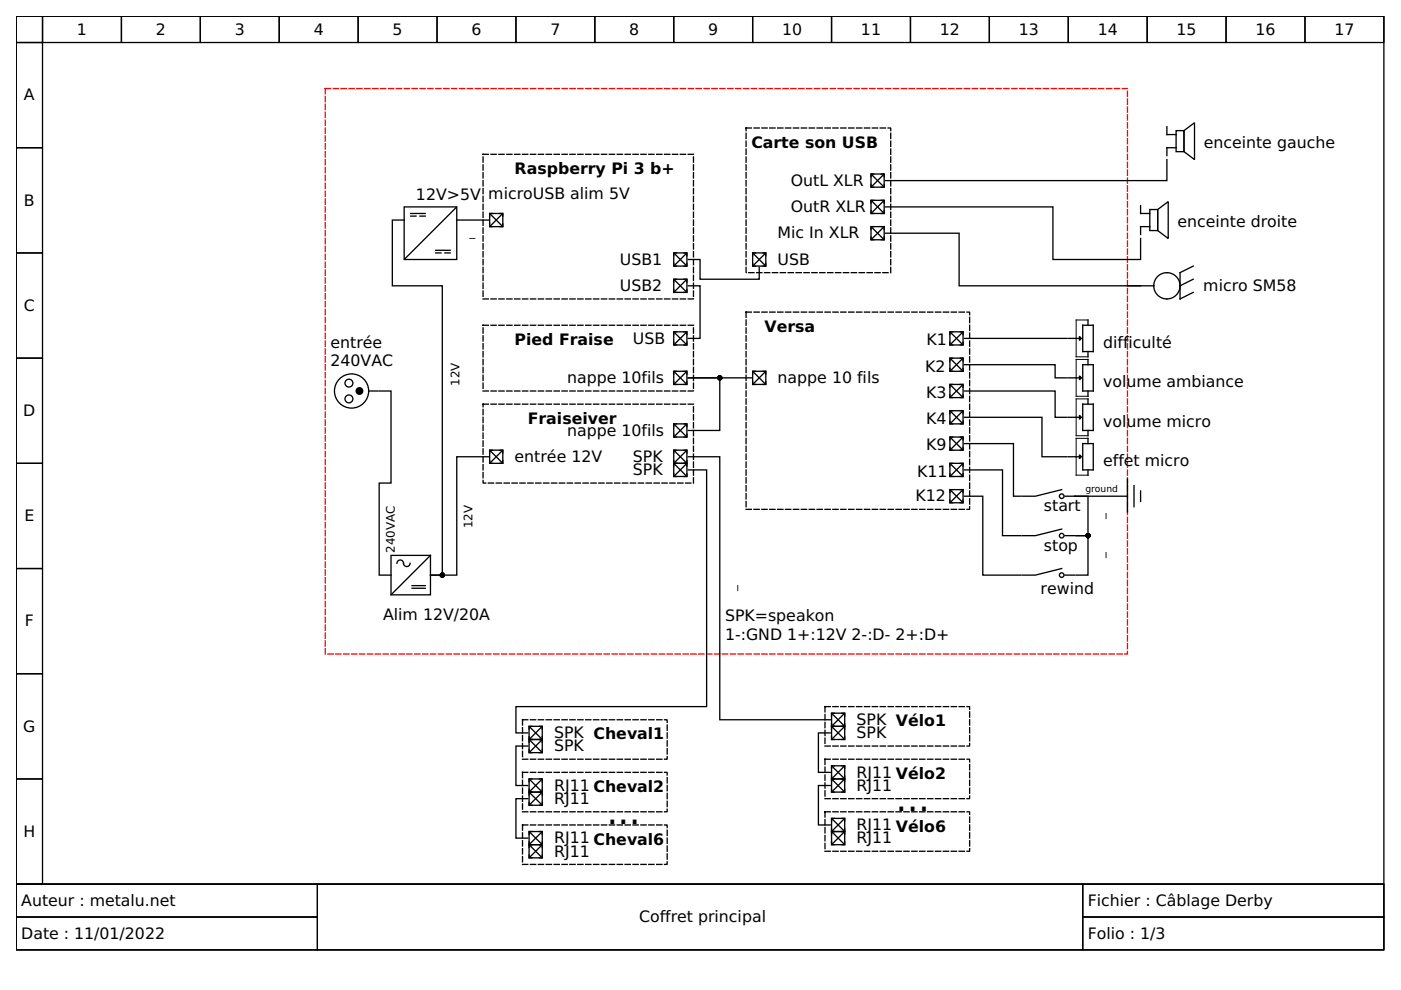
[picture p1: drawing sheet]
<svg xmlns="http://www.w3.org/2000/svg" width="297mm" height="210mm" viewBox="0 0 297 210" stroke-linecap="round" stroke-linejoin="round" font-family="sans-serif">
<g fill="none" stroke="#000" stroke-width=".28">
<path d="M3.4 3.4h290v184.1h-290zM3.4 3.4h5.6v5.6h-5.6zM3.4 9h5.6v22.3h-5.6zM9 3.4h16.7v5.6h-16.7zM25.7 3.4h16.8v5.6h-16.8zM42.5 3.4h16.7v5.6h-16.7zM59.2 3.4h16.7v5.6h-16.7zM75.9 3.4h16.8v5.6h-16.8zM92.7 3.4h16.7v5.6h-16.7zM109.4 3.4h16.7v5.6h-16.7zM126.1 3.4h16.7v5.6h-16.7zM142.8 3.4h16.8v5.6h-16.8z"/>
<path d="M159.6 3.4h16.7v5.6h-16.7zM176.3 3.4h16.7v5.6h-16.7zM193 3.4h16.8v5.6h-16.8zM209.8 3.4h16.7v5.6h-16.7zM226.5 3.4h16.7v5.6h-16.7zM243.2 3.4h16.8v5.6h-16.8zM260 3.4h16.7v5.6h-16.7zM276.7 3.4h16.7v5.6h-16.7zM3.4 31.3h5.6v22.3h-5.6zM184.7 36.9h2.8v2.8h-2.8zM184.7 39.1v.6h.6M184.8 37l2.6 2.6"/>
<path d="M185.3 36.9h-.6v.6M186.9 36.9h.6v.6M187.4 37l-2.6 2.6M187.5 39.1v.6h-.6M247.4 33.8v4.5h-59.7M247.4 26.9v1.6h2M249.4 27.7h1.6v4.5h-1.6zM249.4 31.3h-2v1.7M251 27.7l2.3-1.7v7.8l-2.3-1.6zM3.4 53.6h5.6v22.3h-5.6zM85.7 46.7h-2.5v13.9h10.6v61.3h-2.5h5.5v-25.1h6.7M85.7 43.9h11.1v11.1h-11.1z"/>
<path d="M87.1 45.3h3.1M87.1 45.8h1.1M89 45.8h1.2M92.4 53.6h1.1M92.4 53.1h3M94.3 53.6h1.1M96.7 44l-10.9 10.9M96.8 46.7h6.7M103.8 45.3h2.8v2.8h-2.8zM103.8 47.5v.6h.6M103.9 45.4l2.6 2.6M104.4 45.3h-.6v.6"/>
<path d="M106 45.3h.6v.6M106.5 45.4l-2.6 2.6M106.6 47.5v.6h-.6M142.8 59.2h2.8v2.8h-2.8zM142.8 53.6h2.8v2.8h-2.8zM142.8 55.8v.6h.6M142.9 59.3l2.6 2.6M142.9 53.7l2.6 2.6M143.4 59.2h-.6v.6M143.4 53.6h-.6v.6M145 59.2h.6v.6M145 53.6h.6v.6"/>
<path d="M145.5 59.3l-2.6 2.6M145.5 53.7l-2.6 2.6M145.6 55.8v.6h-.6M145.9 55h2.5v4.2h12.6v-2.5M159.6 53.6h2.8v2.8h-2.8zM159.6 55.8v.6h.6M159.7 53.7l2.6 2.6M160.2 53.6h-.6v.6M161.8 53.6h.6v.6M162.3 53.7l-2.6 2.6M162.4 55.8v.6h-.6M184.7 48.1h2.8v2.7h-2.8z"/>
<path d="M184.7 42.5h2.8v2.8h-2.8zM184.7 50.2v.6h.6M184.7 44.7v.6h.6M184.8 48.1l2.6 2.6M184.8 42.6l2.6 2.6M185.3 48.1h-.6v.5M185.3 42.5h-.6v.6M186.9 48.1h.6v.5M186.9 42.5h.6v.6M187.4 48.1l-2.6 2.6M187.4 42.6l-2.6 2.6M187.5 50.2v.6h-.6"/>
<path d="M187.5 44.7v.6h-.6M187.7 43.9h35.5v11.1h18.6v-4.4M187.7 49.4h15.7v11.2h38.4M241.8 43.6v1.7h2M243.8 44.4h1.7v4.5h-1.7zM243.8 48.1h-2v1.6M245.5 44.4l2.2-1.6v7.8l-2.2-1.7zM253 56.4l-2.8 1.4v5.6l2.8-1.4M253 59.2l-2.8 1.4M3.4 75.9h5.6v22.3h-5.6zM142.8 78.7h2.8v2.8h-2.8zM142.8 70.4h2.8v2.7h-2.8z"/>
<path d="M142.8 72.6v.5h.6M142.8 61.4v.6h.6M142.9 78.8l2.6 2.6M142.9 70.5l2.6 2.5M143.4 78.7h-.6v.6M143.4 70.4h-.6v.5M145 78.7h.6v.6M145 70.4h.6v.5M145.5 78.8l-2.6 2.6M145.5 70.5l-2.6 2.5M145.6 72.6v.5h-.6M145.6 61.4v.6h-.6"/>
<path d="M145.9 60.6h2.5v11.1h-2.5M159.6 78.7h2.8v2.8h-2.8zM159.7 78.8l2.6 2.6M160.2 78.7h-.6v.6M161.8 78.7h.6v.6M162.3 78.8l-2.6 2.6M201.4 75.9h2.8v2.8h-2.8zM201.4 70.4h2.8v2.7h-2.8zM201.4 78.1v.6h.6M201.4 72.6v.5h.6M201.5 76l2.6 2.6M201.5 70.5l2.6 2.5"/>
<path d="M202 75.9h-.6v.6M202 70.4h-.6v.5M203.6 75.9h.6v.6M203.6 70.4h.6v.5M204.1 76l-2.6 2.6M204.1 70.5l-2.6 2.5M204.2 78.1v.6h-.6M204.2 72.6v.5h-.6M204.5 77.3h19.2v2.8h2.5M204.5 71.7h21.7M226.5 71.7h2.4M229.6 69h2.2v5.5h-2.2z"/>
<path d="M229.6 77.3h2.2v5.6h-2.2zM230.7 67.8v1.2M230.7 74.5v1.2M230.7 76.2v1.1M239 60.6h5.6M244.6 60.6a2.79 2.79 0 0 0 2.8 2.8 2.79 2.79 0 0 0 2.8-2.8M244.6 60.6a2.79 2.79 0 0 1 2.8-2.8 2.79 2.79 0 0 1 2.8 2.8M3.4 98.2h5.6v22.3h-5.6zM78.2 82.9h1.9M80.4 82.9h2.5v19.5h-2.5v19.5h2.5M103.8 95.4h2.8v2.8h-2.8zM103.8 97.6v.6h.6"/>
<path d="M103.9 95.5l2.6 2.6M104.4 95.4h-.6v.6M106 95.4h.6v.6M106.5 95.5l-2.6 2.6M106.6 97.6v.6h-.6M142.8 98.2h2.8v2.8h-2.8zM142.8 95.4h2.8v2.8h-2.8zM142.8 89.9h2.8v2.8h-2.8zM142.8 97.6v.6h.6h-.6v.6M142.8 92.1v.6h.6M142.8 80.9v.6h.6M142.9 98.3l2.6 2.6"/>
<path d="M142.9 95.5l2.6 2.6M142.9 90l2.6 2.6M143.4 95.4h-.6v.6M143.4 89.9h-.6v.6M145 95.4h.6v.6M145 89.9h.6v.6M145.5 98.3l-2.6 2.6M145.5 95.5l-2.6 2.6M145.5 90l-2.6 2.6M145.6 97.6v.6h-.6h.6v.6M145.6 92.1v.6h-.6M145.6 80.9v.6h-.6"/>
<path d="M145.9 96.8h6.7v55.8h23.4M145.9 99.6h3.9v50.2h-40.4v5.6h2.5M159.3 80.1h-13.4h6.7v11.2h-6.7M159.6 80.9v.6h.6M162.4 80.9v.6h-.6M201.4 92.7h2.8v2.7h-2.8zM201.4 87.1h2.8v2.8h-2.8zM201.4 81.5h2.8v2.8h-2.8zM201.4 98.2h2.8v2.8h-2.8zM201.4 94.9v.5h.6M201.4 89.3v.6h.6M201.4 83.7v.6h.6"/>
<path d="M201.5 92.8l2.6 2.6M201.5 87.2l2.6 2.6M201.5 81.6l2.6 2.6M201.5 98.3l2.6 2.6M202 92.7h-.6v.6M202 87.1h-.6v.6M202 81.5h-.6v.6M202 98.2h-.6v.6M203.6 92.7h.6v.6M203.6 87.1h.6v.6M203.6 81.5h.6v.6M203.6 98.2h.6v.6"/>
<path d="M204.1 92.8l-2.6 2.6M204.1 87.2l-2.6 2.6M204.1 81.6l-2.6 2.6M204.1 98.3l-2.6 2.6M204.2 94.9v.5h-.6M204.2 89.3v.6h-.6M204.2 83.7v.6h-.6M204.5 94.1h10.4v11.1h1.6M204.5 88.5h16.4v8.3h5.3M204.5 82.9h19.2v5.6h2.5M204.5 99.6h8.1v14h3.9M226.5 80.1h2.4"/>
<path d="M226.5 88.5h2.4M226.5 96.8h2.4M229.6 85.7h2.2v5.6h-2.2zM229.6 94.1h2.2v5.5h-2.2zM230.7 82.9v1.1M230.7 84.6v1.1M230.7 91.3v1.1M230.7 92.9v1.2M230.7 99.6v1.1M82.9 117.8h8.4v8.3h-8.4zM84.2 119.4a.74 .74 0 0 1 .8-.7 .74 .74 0 0 1 .6 1 .7 .7 0 0 0 .8 .4 .7 .7 0 0 0 .5-.7M91.3 117.8l-8.4 8.3"/>
<path d="M142.8 100.4v.6h.6M145.6 100.4v.6h-.6M201.4 103.8h2.8v2.8h-2.8zM201.4 106v.6h.6M201.4 100.4v.6h.6M201.5 103.9l2.6 2.6M202 103.8h-.6v.6M203.6 103.8h.6v.6M204.1 103.9l-2.6 2.6M204.2 106v.6h-.6M204.2 100.4v.6h-.6M204.5 105.2h3.9v16.7h8.1"/>
<path d="M225.1 112.2l-5.6 1.4h-2.8M225.1 103.8l-5.6 1.4h-2.8M225.8 113.6h2.1M225.8 105.2h13.2M227.9 105.2h2.8v8.4h-2.5h2.5v8.3h-2.5M239 101.6v7M240.4 103v4.4M241.8 104.1v2.2M3.4 120.5h5.6v22.3h-5.6zM87.4 124.2h2.8M87.4 124.7h2.8M225.1 120.5l-5.6 1.4h-2.8"/>
<path d="M225.8 121.9h2.1M3.4 142.8h5.6v22.4h-5.6zM111.9 158.2h-2.5v8.3h2.5M112.2 156.8h2.8v2.8h-2.8zM112.2 154h2.8v2.8h-2.8zM112.2 159v.6h.6M112.2 156.2v.6h.6h-.6v.6M112.3 156.9l2.6 2.6M112.3 154.1l2.6 2.6M112.8 154h-.6v.6M114.4 154h.6v.6M114.9 156.9l-2.6 2.6"/>
<path d="M114.9 154.1l-2.6 2.6M115 156.2v.6h-.6h.6v.6M115 159v.6h-.6M176 155.4h-2.5v8.4h2.5M176.3 151.2h2.8v2.8h-2.8zM176.3 154h2.8v2.8h-2.8zM176.3 153.4v.6h.6h-.6v.6M176.3 156.2v.6h.6M176.4 151.3l2.6 2.6M176.4 154.1l2.6 2.6M176.9 151.2h-.6v.6M178.5 151.2h.6v.6"/>
<path d="M179 151.3l-2.6 2.6M179 154.1l-2.6 2.6M179.1 153.4v.6h-.6h.6v.6M179.1 156.2v.6h-.6M3.4 165.2h5.6v22.3h-5.6zM111.9 169.3h-2.5v8.4h2.5M112.2 176.3h2.8v2.8h-2.8zM112.2 179.1h2.8v2.8h-2.8zM112.2 165.2h2.8v2.7h-2.8zM112.2 167.9h2.8v2.8h-2.8zM112.2 178.5v.6h.6h-.6v.6M112.2 167.3v.6h.6h-.6v.6"/>
<path d="M112.2 170.1v.6h.6M112.3 176.4l2.6 2.6M112.3 179.2l2.6 2.6M112.3 165.3l2.6 2.5M112.3 168l2.6 2.6M112.8 176.3h-.6v.6M112.8 165.2h-.6v.5M114.4 176.3h.6v.6M114.4 165.2h.6v.5M114.9 165.3l-2.6 2.5M114.9 176.4l-2.6 2.6M114.9 179.2l-2.6 2.6"/>
<path d="M114.9 168l-2.6 2.6M115 178.5v.6h-.6h.6v.6M115 167.3v.6h-.6h.6v.6M115 170.1v.6h-.6M176 166.5h-2.5v8.4h2.5M176.3 176.3h2.8v2.8h-2.8zM176.3 162.4h2.8v2.8h-2.8zM176.3 165.2h2.8v2.7h-2.8zM176.3 173.5h2.8v2.8h-2.8zM176.3 178.5v.6h.6M176.3 175.7v.6h.6h-.6v.6M176.3 164.6v.6h.6h-.6v.5"/>
<path d="M176.3 167.3v.6h.6M176.4 176.4l2.6 2.6M176.4 162.5l2.6 2.6M176.4 165.3l2.6 2.5M176.4 173.6l2.6 2.6M176.9 162.4h-.6v.6M176.9 173.5h-.6v.6M178.5 162.4h.6v.6M178.5 173.5h.6v.6M179 176.4l-2.6 2.6M179 162.5l-2.6 2.6M179 165.3l-2.6 2.5"/>
<path d="M179 173.6l-2.6 2.6M179.1 175.7v.6h-.6h.6v.6M179.1 178.5v.6h-.6M179.1 164.6v.6h-.6h.6v.5M179.1 167.3v.6h-.6M3.4 187.5h290v13.9h-290zM112.2 181.3v.6h.6M115 181.3v.6h-.6"/>
<circle cx="74" cy="81.2" r=".84"/>
<circle cx="74" cy="84.6" r=".84"/>
<circle cx="74.5" cy="82.9" r="3.6"/>
<circle cx="225.1" cy="113.6" r=".49"/>
<circle cx="225.1" cy="105.2" r=".49"/>
<circle cx="225.1" cy="121.9" r=".49"/>
</g>
<path d="M230.7 67.8h-2.5v7.9h2.5M230.7 76.2h-2.5v7.8h2.5M230.7 84.6h-2.5v7.8h2.5M230.7 92.9h-2.5v7.8h2.5M3.4 187.5h63.9v6.9h-63.9zM3.4 194.4h63.9v7h-63.9zM67.3 187.5h162.3v13.9h-162.3zM229.6 187.5h63.8v6.9h-63.8zM229.6 194.4h63.8v7h-63.8z" fill="none" stroke="#000" stroke-width=".21"/>
<path d="M102.4 32.7h44.6v30.7h-44.6zM158.2 27.1h30.7v30.7h-30.7zM138.7 49.4h.1M102.4 69h44.6v13.9h-44.6zM158.2 66.2h47.4v41.8h-47.4zM102.4 85.7h44.6v16.7h-44.6zM110.8 152.6h30.7v8.4h-30.7zM174.9 149.8h30.7v8.4h-30.7zM110.8 163.8h30.7v8.3h-30.7zM110.8 174.9h30.7v8.4h-30.7zM174.9 172.1h30.7v8.4h-30.7zM174.9 161h30.7v8.3h-30.7z" fill="none" stroke="#000" stroke-width=".28" stroke-dasharray="1.1 .6"/>
<path d="M69 18.8h170v119.9h-170z" fill="none" stroke="#f00" stroke-width=".28" stroke-dasharray="1.1 .6"/>
<g fill="#000" stroke="#000" stroke-width=".28">
<path d="M228.9 71.3l.4 .4-.4 .5z" fill-rule="evenodd"/>
<path d="M228.9 79.7l.4 .4-.4 .4z" fill-rule="evenodd"/>
<path d="M228.9 88.1l.4 .4-.4 .4z" fill-rule="evenodd"/>
<path d="M228.9 96.4l.4 .4-.4 .5z" fill-rule="evenodd"/>
<circle cx="76.2" cy="82.9" r=".7"/>
<circle cx="152.6" cy="80.1" r=".42"/>
<circle cx="230.7" cy="113.6" r=".42"/>
<circle cx="93.8" cy="121.9" r=".42"/>
</g>
<g font-size="7.5">
<text x="190" y="171.8">...</text>
<text x="128.6" y="174.6">...</text>
</g>
<g font-size="3.3">
<text x="16.3" y="7.3">1</text>
<text x="33" y="7.3">2</text>
<text x="49.8" y="7.3">3</text>
<text x="66.5" y="7.3">4</text>
<text x="83.2" y="7.3">5</text>
<text x="100" y="7.3">6</text>
<text x="116.7" y="7.3">7</text>
<text x="133.4" y="7.3">8</text>
<text x="150.1" y="7.3">9</text>
<text x="165.8" y="7.3">10</text>
<text x="182.5" y="7.3">11</text>
<text x="199.3" y="7.3">12</text>
<text x="216" y="7.3">13</text>
<text x="232.7" y="7.3">14</text>
<text x="249.5" y="7.3">15</text>
<text x="266.2" y="7.3">16</text>
<text x="282.9" y="7.3">17</text>
<text x="5.1" y="21.3">A</text>
<text x="159.3" y="31.3">Carte son USB</text>
<text x="255.2" y="31.5">enceinte gauche</text>
<text x="109.1" y="36.9">Raspberry Pi 3 b+</text>
<text x="167.7" y="39.4">OutL XLR</text>
<text x="5.1" y="43.6">B</text>
<text x="88.2" y="42.3">12V&gt;5V</text>
<text x="103.5" y="42.2">microUSB alim 5V</text>
<text x="167.7" y="45">OutR XLR</text>
<text x="164.9" y="50.6">Mic In XLR</text>
<text x="249.6" y="48.2">enceinte droite</text>
<text x="131.4" y="56.1">USB1</text>
<text x="164.9" y="56.1">USB</text>
<text x="5.1" y="65.9">C</text>
<text x="131.4" y="61.7">USB2</text>
<text x="255.1" y="61.7">micro SM58</text>
<text x="162.1" y="70.4">Versa</text>
<text x="70.1" y="73.7">entrée</text>
<text x="70.1" y="77.6">240VAC</text>
<text x="109.1" y="73.1">Pied Fraise</text>
<text x="134.2" y="72.9">USB</text>
<text x="196.4" y="73.1">K1</text>
<text x="233.9" y="73.8">diff</text>
<text x="239.3" y="73.8">iculté</text>
<text x="120.3" y="81.2">nappe 10fils</text>
<text x="164.9" y="81.2">nappe 10 fils</text>
<text x="196.1" y="79">K2</text>
<text x="233.9" y="82.2">volume ambiance</text>
<text x="4.9" y="88.2">D</text>
<text x="111.9" y="89.9">Fraiseiver</text>
<text x="196.4" y="90">K4</text>
<text x="196.4" y="84.4">K3</text>
<text x="120.3" y="92.4">nappe 10fils</text>
<text x="196.4" y="95.5">K9</text>
<text x="233.9" y="90.5">volume micro</text>
<text x="109.1" y="98">entrée 12V</text>
<text x="134.2" y="100.7">SPK</text>
<text x="134.2" y="98">SPK</text>
<text x="194.5" y="101.1">K11</text>
<text x="233.9" y="98.9">effet micro</text>
<text x="194.1" y="106.3">K12</text>
<text x="5.2" y="110.5">E</text>
<text x="221.3" y="108.4">start</text>
<text x="221.3" y="116.8">stop</text>
<text x="220.6" y="125.8">rewind</text>
<text x="81.2" y="131.4">Alim 12V/20A</text>
<text x="153.7" y="131.7">SPK=speakon</text>
<text x="5.3" y="132.8">F</text>
<text x="153.7" y="135.6">1-:GND 1+:12V 2-:D- 2+:D+</text>
<text x="4.9" y="155.1">G</text>
<text x="181.6" y="153.7">SPK Vélo1</text>
<text x="117.5" y="159.3">SPK</text>
<text x="117.5" y="156.5">SPK Cheval1</text>
<text x="181.6" y="156.5">SPK</text>
<text x="117.5" y="167.7">RJ11 Cheval2</text>
<text x="181.6" y="164.9">RJ11 Vélo2</text>
<text x="181.6" y="167.7">RJ11</text>
<text x="117.5" y="170.5">RJ11</text>
<text x="5" y="177.4">H</text>
<text x="117.5" y="178.8">RJ11 Cheval6</text>
<text x="181.6" y="178.8">RJ11</text>
<text x="181.6" y="176">RJ11 Vélo6</text>
<text x="117.5" y="181.6">RJ11</text>
<text x="4.5" y="192.1">Auteur : metalu.net</text>
<text x="135.5" y="195.5">Coffret principal</text>
<text x="230.6" y="192.1">Fichier : Câblage Derby</text>
<text x="4.5" y="199">Date : 11/01/2022</text>
<text x="230.6" y="199">Folio : 1/3</text>
</g>
<g font-size="2.5">
<text x="99.6" y="50">_</text>
<text x="97.4" y="81.8" transform="rotate(-90 97.4 81.8)">12V</text>
<text x="100.2" y="112" transform="rotate(-90 100.2 112)">12V</text>
<text x="234" y="110" transform="rotate(-90 234 110)">_</text>
<text x="83.7" y="117.2" transform="rotate(-90 83.7 117.2)">240VAC</text>
<text x="234" y="118.4" transform="rotate(-90 234 118.4)">_</text>
<text x="156" y="125.4" transform="rotate(-90 156 125.4)">_</text>
</g>
<text font-size="2" x="230.1" y="104.2">ground</text>
</svg>
